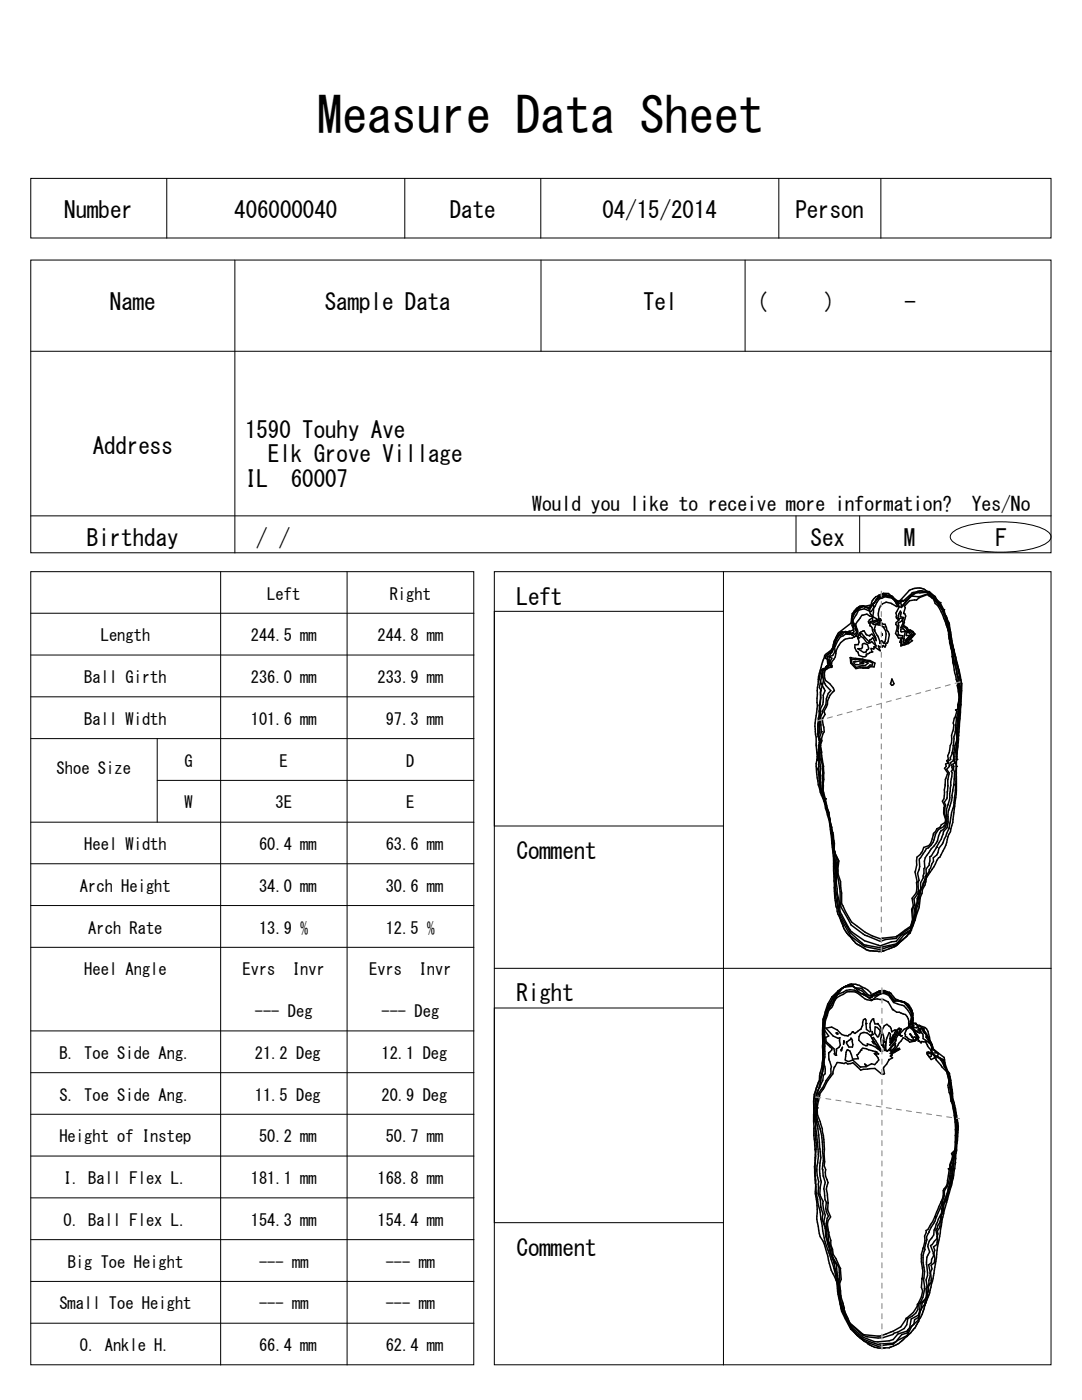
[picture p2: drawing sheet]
<svg xmlns="http://www.w3.org/2000/svg" width="216mm" height="279mm" viewBox="0 0 216 279" stroke-linecap="round" stroke-linejoin="round" font-family="sans-serif">
<path d="M6.1 35.6h203.6v11.9h-203.6zM33.3 35.6v11.9M80.8 35.6v11.9M107.9 35.6v11.9M155.4 35.6v11.9M175.8 35.6v11.9" fill="none" stroke="#000" stroke-width=".2"/>
<g fill="#fff">
<path d="M12.8 39.6h13.7v4.6h-13.7z"/>
<path d="M89.7 39.6h9.2v4.6h-9.2z"/>
<path d="M158.7 39.6h13.7v4.6h-13.7z"/>
<path d="M46.7 39.6h20.6v4.6h-20.6z"/>
<path d="M120.2 39.6h22.9v4.6h-22.9z"/>
</g>
<path d="M6.1 51.9h203.6v58.4h-203.6z" fill-rule="evenodd" fill="#fff"/>
<path d="M6.1 51.9h203.6v58.4h-203.6zM46.9 51.9v58.5M107.9 51.9v18.2M148.7 51.9v18.2M6.1 70.1h203.7M6.1 103h203.7M158.8 103v7.2M171.5 103v7.2" fill="none" stroke="#000" stroke-width=".2"/>
<g fill="#fff">
<path d="M21.9 58h9.2v4.6h-9.2z"/>
<path d="M18.5 86.5h16v4.6h-16z"/>
<path d="M17.4 105h18.2v4.6h-18.2z"/>
<path d="M161.8 105h6.8v4.6h-6.8z"/>
<path d="M180.3 105h20.6v4.6h-20.6z"/>
<path d="M64.8 58h25.2v4.6h-25.2z"/>
</g>
<path d="M190 106.3a10.5 10.5 0 0 1 5.4-1.9 26.5 26.5 0 0 1 12.7 1.1 2.24 2.24 0 0 1 1.6 1.6 2.26 2.26 0 0 1-1.6 1.7 26 26 0 0 1-16.9 0 2.25 2.25 0 0 1-1.6-1.7z" fill="none" stroke="#000" stroke-width=".2"/>
<g fill="#fff">
<path d="M48.9 83.4h32v4.6h-32z"/>
<path d="M48.9 88.3h43.4v4.6h-43.4z"/>
<path d="M48.9 93.1h25.1v4.6h-25.1z"/>
<path d="M51.1 105h9.1v4.6h-9.1z"/>
<path d="M128.3 58h6.9v4.6h-6.9z"/>
<path d="M150.8 58h43.4v4.6h-43.4z"/>
<path d="M106.2 98.7h99.3v3.9h-99.3z"/>
</g>
<path d="M6.1 114.1h88.4v158.3h-88.4z" fill-rule="evenodd" fill="#fff"/>
<g fill="none" stroke="#000" stroke-width=".2">
<path d="M6.1 114.1h88.4v158.3h-88.4zM44 114.1v158.3M69.3 114.1v158.3M6.1 122.4h88.5M6.1 130.7h88.5M6.1 139.1h88.5M6.1 147.4h88.5M31.4 147.4v16.7M31.4 155.7h63.2M6.1 164.1h88.5M6.1 172.4h88.5M6.1 180.7h88.5"/>
<path d="M6.1 189.1h88.5M6.1 205.7h88.5M6.1 214.1h88.5M6.1 222.4h88.5M6.1 230.7h88.5M6.1 239.1h88.5M6.1 247.4h88.5M6.1 255.7h88.5M6.1 264.1h88.5"/>
</g>
<g fill="#fff">
<path d="M77.8 116.8h8.2v3.3h-8.2z"/>
<path d="M53.3 116.8h6.6v3.3h-6.6z"/>
<path d="M20.1 125.1h9.9v3.3h-9.9z"/>
<path d="M16.8 133.5h16.5v3.3h-16.5z"/>
<path d="M16.8 141.8h16.5v3.3h-16.5z"/>
<path d="M11.3 151.6h14.9v3.3h-14.9z"/>
<path d="M36.8 150.2h1.7v3.3h-1.7z"/>
<path d="M36.8 158.5h1.7v3.3h-1.7z"/>
<path d="M16.8 166.8h16.5v3.3h-16.5z"/>
<path d="M16 175.1h18.1v3.3h-18.1z"/>
<path d="M17.6 183.5h14.9v3.3h-14.9z"/>
<path d="M16.8 191.8h16.5v3.3h-16.5z"/>
<path d="M11.9 208.5h26.4v3.3h-26.4z"/>
<path d="M11.9 216.8h26.4v3.3h-26.4z"/>
<path d="M11.9 225.1h26.4v3.3h-26.4z"/>
<path d="M12.7 233.5h24.7v3.3h-24.7z"/>
<path d="M12.7 241.8h24.7v3.3h-24.7z"/>
<path d="M13.5 250.1h23.1v3.3h-23.1z"/>
<path d="M11.9 258.5h26.4v3.3h-26.4z"/>
<path d="M16 266.8h18.1v3.3h-18.1z"/>
<path d="M48.4 191.8h16.5v3.3h-16.5z"/>
<path d="M73.7 191.8h16.5v3.3h-16.5z"/>
<path d="M50 125.1h13.2v3.3h-13.2z"/>
<path d="M75.3 125.1h13.2v3.3h-13.2z"/>
<path d="M50 133.5h13.2v3.3h-13.2z"/>
<path d="M75.3 133.5h13.2v3.3h-13.2z"/>
<path d="M50 141.8h13.2v3.3h-13.2z"/>
<path d="M75.3 141.8h13.2v3.3h-13.2z"/>
<path d="M55.8 150.2h1.6v3.3h-1.6z"/>
<path d="M81.1 150.2h1.6v3.3h-1.6z"/>
<path d="M55 158.5h3.3v3.3h-3.3z"/>
<path d="M81.1 158.5h1.6v3.3h-1.6z"/>
<path d="M50 166.8h13.2v3.3h-13.2z"/>
<path d="M75.3 166.8h13.2v3.3h-13.2z"/>
<path d="M50 175.1h13.2v3.3h-13.2z"/>
<path d="M75.3 175.1h13.2v3.3h-13.2z"/>
<path d="M50 183.5h13.2v3.3h-13.2z"/>
<path d="M75.3 183.5h13.2v3.3h-13.2z"/>
<path d="M50.8 200.2h11.6v3.3h-11.6z"/>
<path d="M76.1 200.2h11.6v3.3h-11.6z"/>
<path d="M49.2 208.5h14.9v3.3h-14.9z"/>
<path d="M74.5 208.5h14.8v3.3h-14.8z"/>
<path d="M49.2 216.8h14.9v3.3h-14.9z"/>
<path d="M74.5 216.8h14.8v3.3h-14.8z"/>
<path d="M50 225.1h13.2v3.3h-13.2z"/>
<path d="M75.3 225.1h13.2v3.3h-13.2z"/>
<path d="M50 233.5h13.2v3.3h-13.2z"/>
<path d="M75.3 233.5h13.2v3.3h-13.2z"/>
<path d="M50 241.8h13.2v3.3h-13.2z"/>
<path d="M75.3 241.8h13.2v3.3h-13.2z"/>
<path d="M51.7 250.1h9.9v3.3h-9.9z"/>
<path d="M77 250.1h9.9v3.3h-9.9z"/>
<path d="M51.7 258.5h9.9v3.3h-9.9z"/>
<path d="M77 258.5h9.9v3.3h-9.9z"/>
<path d="M50 266.8h13.2v3.3h-13.2z"/>
<path d="M75.3 266.8h13.2v3.3h-13.2z"/>
</g>
<path d="M98.6 114.1h111.1v158.3h-111.1z" fill-rule="evenodd" fill="#fff"/>
<path d="M98.6 114.1h111.1v158.3h-111.1zM144.4 114.1v158.3M98.6 193.3h111.2" fill="none" stroke="#000" stroke-width=".2"/>
<g fill="#fff">
<path d="M103.1 116.7h9.1v4.6h-9.1z"/>
<path d="M103.1 195.9h11.4v4.6h-11.4z"/>
<path d="M103.1 167.5h16v4.6h-16z"/>
<path d="M103.1 246.6h16v4.6h-16z"/>
</g>
<path d="M144.4 122h-45.8v42.8h45.8M144.4 201.2h-45.8v42.8h45.8" fill="none" stroke="#000" stroke-width=".2"/>
<g fill="none" stroke="#000" stroke-width=".3">
<path d="M177.9 118.9l.3 .3M177.9 118.9l-1.1 .1a2.54 2.54 0 0 0-2.3 1.3M177.9 118.9l-.8 .1-.5-.2-1.2 .3-.9 1.2M178 119l1.1 .9 .2 1 .6 .3 1.9-2.2a5 5 0 0 0 3.4-.5l1.2 .8 .9 1.3a16.2 16.2 0 0 1 2.1 4l.2 1.2M178.2 119.2l.9 1.7 .3 .3-.6 1.1 .1 1.1 .5 .3-.6 .5-.1 .4 .3 .2v.5l-.3 1.1 .3 .4M183.8 117.9l1.5 .3 .6 1.1 .4 .2 .3 .9a6.1 6.1 0 0 1 1.7 3l1.1 2.9 .9 3.4M183.8 117.9l-1.8 .4-1.8 1.7-.1-.2-1.2 .4-1-.9-1.2-.2-1.2 .4-1.7 2.5-1.3-.5-1.2 .3-1.1 2 .2 1.6-.1 .3-.8 .2-.3 .2-.1 .5-.4-.1-1 .6-1 1.8a4.9 4.9 0 0 0-1.2 3.9l-.7 .3 .1 .3-.8 .3-.1 .8-.5 2.7 .3 .6-.1 .3-.3 5-.2 1.6v1.4M183.8 117.9l1.6 .2M183.8 117.9l-.7 .1-2.1 1.7a2.32 2.32 0 0 0-2 1.4l-.2-.1a3.1 3.1 0 0 0-2.1-.8 2.59 2.59 0 0 0-1.3 3.3l.1 .5 .2 .2h-.5l-.2-.2-.1-.5-1.4-.6-.5-.3-1 .2-1.2 1.7-.1 1.2 .4 .7-.3 .5-.7 .4a3.2 3.2 0 0 0-3.3 3.1 3.5 3.5 0 0 1-1 1.9M185.4 118.1l1.2 .9 1.7 2.7 .2 .9 .3 .5 .1 .7 .4 .7 .3 1.3M185.4 118.1l-2.3 .2-1.2 .3-2 2.4-.3-1.2-.6 .2-1.1-1h-.3a2.03 2.03 0 0 0-2.3-.1l-1.7 2.6M185.4 118.1l.2 .3 1 .7v.3l1 .9"/>
<path d="M164.8 133.6h.1M164.8 133.6l-1.1 4.2v1.6l-.3 1.4 .2 1.7a10.2 10.2 0 0 0-.4 3.6M165.8 132.3h.1M165.8 132.3l.3 .6-1.3 .7M167.1 126.9l-.1 .1a5.6 5.6 0 0 0-.4 3.1l-.4 .7-.8 .3 .6 .3-.5 .9 .5 .9h-1.1v.3l-.5 .2 .3 2.1 .9 .6 .7 .9 .2 .5-.2 .2a3.3 3.3 0 0 0-1.2 2.6l-.7 1.3 .2 .7a2.01 2.01 0 0 0-.2 2.5l.1 1-.6 1.3 .1 .4-.3 1M167.1 126.9l1-.7 1.4 .4 .3-.2 .7 .7 .4-.1 .3 .2 .2 .9-.2 .6h-.6v.5l.3 .8 .3 .1 .2 .7 1.2 .3 .3-.4-.1-.1 1.2-.5M167.1 126.9l-.6 1.2-.4 1.9-.2 .3-.7 .2-.4 .5v.4l.8 .4-.3 .5 .3 .5h-.6l.1 .6-1 .3 .1 .6a3.9 3.9 0 0 0 1.6 3.5 4.2 4.2 0 0 0-1.1 3l-.6 1.1 .1 .3a3 3 0 0 0-.4 2.5l.1 1.4M169.7 131.2h.1M169.7 131.2l3.9 .6 1 .5-.2 .8h-.8l-.3 .3-1.6-.1-.9 .1-1-1.1zM169.9 131.5l2.2 .2 1.5 .3 .5 .3-.1 .5-.4-.1-.5 .5-1.6-.1-.7 .1-.8-.9zM170.1 126.3h.1M170.1 126.3l-.4 .3-.7-.4-1.1-.1-.8 .8"/>
<path d="M170.4 132h1.7l1.1 .3-.5 .5-2-.1-.3-.4zM171.1 121.3l-1 1.2-.3 1.9-2.5 2-.9 1.7a2.45 2.45 0 0 1-1.5 2.4l-.4 .3a22.4 22.4 0 0 0-1.4 10l-.2 1.4a10.2 10.2 0 0 0 0 4.9v1.7l.3 2.6-.2 .1 .2 .1h-.2l.2 .1-.2 .1a17.4 17.4 0 0 0 1.4 8.1 49.3 49.3 0 0 1 1.9 11.7l.2 4.9a13.6 13.6 0 0 0 1 6.4l.9 2.4 .6 1 .8 .8a6.5 6.5 0 0 0 2.9 2.3l.5 .3 .6 .1 1.5 .1 .9-.1 2.8-1.2 2-1.8 .5-.7 .6-1.3 .9-2.9-.1-.7 .4-1 .4-2.5 .5-.9v-.5l.3-.7 .1-.7 .2-.2v-1.3l.6-.8 .1-1.6 .3-.2 1.1-1.7M171.1 121.3a4.6 4.6 0 0 0-1.2 2.2l.4 1.3 .6 .6 .1 .6-.4 .6-.5-.3M171.2 129.5h.7l.2-.3v-.6l.3-.2 .7 .3 .2 .6v.2l-.4 .2-.1 .4-.5 .1zM171.3 127.3l-.1 .2zM171.4 127.3h.1M171.6 132.3h.7zM171.6 126.5l.3-.1 1.5 1.7 .2-.5 .2 .1 .4-.4 .6 1.6-.9-.8-.6 .3-.4-.2-.6-.9-.7-.5zM172.2 120.9h.1M172.2 121l-1.1 .3M173.5 128.3h.1M173.6 121.5a3 3 0 0 1 .8-2l.4-.4 1.5-.7a1.84 1.84 0 0 1 1.9 1.1l.7 1 .2-.1 2.2-2.4a3.1 3.1 0 0 1 4.2 .4 11.7 11.7 0 0 1 3.7 7.4"/>
<path d="M173.6 121.5l.1-.7-1.5 .1-1.2 1a1.76 1.76 0 0 0-.7 2.4l.6 .8a1.7 1.7 0 0 1 0 1.7l.3 .3 .2-.7 1-.5 .5 .8 .6 .2 .5-.4 .8 1.3-.8-2.6-.4-.3v-.4l-.3-.4 .2-.4 .6-.4v.8l.4-.2 1.2-.4 .2 .3-.4 .5M173.6 121.5l-1.3-.5a2.55 2.55 0 0 0-1.8 1.5 2.61 2.61 0 0 0-.3 2.7l.2 .8-.1 .4-1.6-.4-.6 .6a2.05 2.05 0 0 0-1.4 1.8 3.8 3.8 0 0 1-1.3 2 3.1 3.1 0 0 0-.1 2.7l-1.2 .4-.2 .2a3.3 3.3 0 0 0 .5 3.7l.2 .4-.3 1a3.7 3.7 0 0 1-.6 2.7l-.1 2.7a6 6 0 0 1-.4 2.8l.5 1.4-.2 .4 .1 .7-.1 .7M173.7 124.1l.1-.1v.3l-.2-.1zM174 130.1h.1M174.1 124.5l1.2-.7h.3l.1 .2-.3 .3-.6 .3h-.5zM174.5 125.7h.1M174.5 120.3l-.4 .3 .2 .3-.1 2.1-.5-.6-.4-1a2.31 2.31 0 0 0-1.8-.4l-.4 .3M174.5 120.3l-1 .9-1.3-.2M174.5 125.7v.2a4.5 4.5 0 0 1 1.1 2.5h.1M174.8 124.6h.1M174.8 124.6a2.08 2.08 0 0 1 1.5 .5M174.8 124.6l-.3 1.1"/>
<path d="M175.5 124.3h.1M175.5 124.3l1.1 .3 .4 1.3 .5 .8-.3 1.3-.1 .3-.3 .1-.2 .7-.3-.3-.2 .3-.2-.1-.3 .1-.3-.2 .3 1-1.1-.9-.1 .5-.6-.1 .2 .7M175.7 128.4h.1M176 126.4l.1 .4zM176.3 125.1h.1M176.3 125.2a3.1 3.1 0 0 1 .1 3.2l-.5-.6-.2 .6M178 135.5l.4 .9-.5 .4-.2-.4zM179 126.8h.1M179 126.8l.2 .5h.6M179.7 122l.1 .3-.1 .8 .6 .2-.2 .6 .1 .4-.5 1 .6-.2 .5 .2 .3 .5a1.21 1.21 0 0 1 1.3 .8l-1.2 1.5h.2l-1.5 .6 .1-.7h-.2l.3-1.1-.6-.1-.3-.3-.1-.6 .2-1-.1-.6 .7-.4 .3-.6-.9 .1-.1-.1 .1-.7zM179.7 125.6h.6l.3 .4-.7 .1-.2-.1zM179.8 127.3h.1"/>
<path d="M179.8 127.3l-.3 .9h.3l-.1 .7 1.6-.5 .8-.6-.4-.2 .9-1.1a1.46 1.46 0 0 0-1.3-.8 1.02 1.02 0 0 0-1.2-.7l.4-.8-.1-.2a1.71 1.71 0 0 0 .2-1.5l-.3-.1 .3-1.1-.1-.3 1-1.1 1.4-.1 .5-.5 1.6-.6 1.3 .8 1.9 2.5a2.33 2.33 0 0 1 .6 2.3l.3 .2 .8 5.4 .1 1.1M180.6 126h.1M180.6 127.9h.1M180.6 126h.8l.7 .7-1.2 1.4-.6 .2zM181 126.2l.4 .1 .3 .4-1.1 1.2 1-1.1h-.8zM187.6 120.3h.1M187.6 120.3l.7 1.4M188.3 121.7h.1M188.3 121.7l1.2 4.2 .5 2.6M189.2 125.9a15.9 15.9 0 0 0 .9 4.7l1.1 4.5M189.6 125.8l.1 2.3 .5 2.1a6 6 0 0 0 .5 2.9l.4 2M189.6 125.8l.4 2.7"/>
<path d="M190 131.1l.5 3.2 .6 2.1-.1 .4 .2 1a3.9 3.9 0 0 1-.1 2.8v.9l-.4 .2 .2 .2-.7 2.4a4.1 4.1 0 0 1-.3 2.5v1.5l-.3 .5-.2 1.4-.3 .6 .1 .8-.3 .2 .2 .5-.4 .2 .1 .5-.3 .3 .6 1-.1 .3a3.4 3.4 0 0 0-.4 2.2l-.2 .8a3.4 3.4 0 0 1-.4 2.3l.5 .9a4.3 4.3 0 0 0 .2 2.9l-.1 .5-.8 .4-.2 .5-.7 .3-.3 .6-.3 .3-.1 .3a3 3 0 0 1-.9 2.2l-1 .3a3.4 3.4 0 0 1-1.3 2l-.1 1.5-.3 1.4 .4 1.9-.1 .2a3 3 0 0 1-.9 3.2l.2 1.5-.3 .7 .2 2.1-.4 1.3-2.9 2-3.1 .5-1.7-.6-1.4-.7-1.5-1.2a7.3 7.3 0 0 1-2.9-4.1l-.3-.5v-2.1l-.2-2.3a6.5 6.5 0 0 1-.3-4.1 5.9 5.9 0 0 1-.9-3.5l-1.1-6.2-.4-.9-.3-1.8M190 128.5l1.6 6.6a18.2 18.2 0 0 1 .1 5.5l-.5 7.5-.3 2.4M190 131v.1M190 128.5l.3 1.2M190.3 129.7l.4 2.6 .4 .8 .4 2a2.77 2.77 0 0 1 .1 2.4v2.7l-.3 1.7a23.4 23.4 0 0 0-.4 5.8l-.4 1.1-.3 3-.6 .4 .4 .8 .1 .6-.3 .3 .2 .3-.5 4.2a4.1 4.1 0 0 1-.4 2.3 4.1 4.1 0 0 0-.1 2.6 2.59 2.59 0 0 1-1.3 2.5l-.4 1a3.7 3.7 0 0 1-1.5 2.6l-.5 .8a2.79 2.79 0 0 0-.8 2.9l-.1 .3-.2 1.8-.5 1v1.2l-.3 .5-.1 1.5-.8 1.9 .1 1.2-.9 3.1M190.3 129.7l1.1 4.3 .5 2.4v.9M191.1 135.1v.8l.2 .5-.1 .6 .1 1.3a4.9 4.9 0 0 1-.1 2.7 4 4 0 0 1-.4 2.4l-.1 1.3M191.2 135.1a14.9 14.9 0 0 1 .1 5.6l-.1 4.2-.3 3.3v3.4l-.2 .6 .1 .8M191.9 137.8l-.2 3-.2 .8-.5 5.2a6.4 6.4 0 0 1-.3 3l-.3 2 .1 .5-.4 .2a8.7 8.7 0 0 1 .2 4.1M163.2 146.1l-.1 .4 .4 .9M163.2 146.1l.5 1.6a5.1 5.1 0 0 0-.3 2.5M163.4 147.4l.4 2.5v1.8l.4 1.3v1.3a16.1 16.1 0 0 0 .6 6.1 32.9 32.9 0 0 1 1.4 8.7 24.2 24.2 0 0 1 .5 7.4l.4 2.7a8.7 8.7 0 0 0 1.9 5.6l.7 1.3 2.7 2.5 3.2 .5 3.2-.7 1.5-1.8 1.3-.8 .1-.2"/>
<path d="M163.4 150.2v2.8l-.2 .5 .2 .7 .2 2.3M163.5 150.2l.2 2.8a17.2 17.2 0 0 0 .4 5.5l.4 .7 .1 .9M163.5 147.4l.2 .7-.4 .7a5.7 5.7 0 0 0 .2 2.8l-.2 1 .3 3.9M163.6 156.5l.2 1.4M163.6 156.5l1 3.6M163.7 148.8l.2 1.4a27.2 27.2 0 0 1 .4 7.6l.4 1.6M163.7 148.8h.1M163.8 157.9h.1M163.8 157.9l1.3 3.8 .6 2.7M163.9 146.1h.1M163.9 146.1l-.5 1.3M164.7 159.4h.1"/>
<path d="M190.3 156.6h.1M190.3 156.6l-.2 1a11.6 11.6 0 0 1-.9 4.2v2.3a2.19 2.19 0 0 1-.9 1.9l-.5 1.4-.9 1.7M190.6 146.1h.1M190.6 146.1l-.3 1-.3 3.3-.4 .9 .1 .3-.6 .4 .4 .8-.6 .7 .5 .8v.2a4.8 4.8 0 0 0-.3 2.4l-.1 1.1a2.26 2.26 0 0 1-.6 2.1l.3 .6a4.7 4.7 0 0 0 .1 3.1 2.19 2.19 0 0 1-1.6 1.8l-.6 1a3.4 3.4 0 0 1-1.8 2.8l-1.3 2a4.5 4.5 0 0 1-.4 2.9l.3 1.4-.2 .4a3.4 3.4 0 0 1-.8 3.3l.1 1.1-.4 .9 .1 1.9-.5 1.8-2.5 1.7-.4 .5-2.1 .2-1 .4a13.1 13.1 0 0 1-5.9-3.3l-.7-1.3a6.6 6.6 0 0 1-1.5-5.3l-.3-2.3a11.1 11.1 0 0 1-.1-4.1l-.7-1.5-.1-2-.6-3.3M190.7 144.7h.1M190.7 144.7l-.1 1.4M190.8 153h.1M190.8 153l-.3 5.9a11.8 11.8 0 0 1-.7 3.7 10.6 10.6 0 0 1-1.3 4.7 3.5 3.5 0 0 1-1.1 1.9 2.26 2.26 0 0 1-1.2 2l.1 .7-.9 1.7v.3l-.5 .9a5.2 5.2 0 0 1-.8 2.7l-.1 .8-.4 .8a16 16 0 0 1-1 4.6l-1 2.5-.8 .7-2 1.7-1.4 .3-1.7 .6-3.2-.6-2.8-2.1-2.1-3.6-1-4.8v-6.5l-.4-3.4M190.9 151.6h.1M190.9 151l-.1 6.7-.5 4.5a18.2 18.2 0 0 1-1.3 5.4l-.5 1.6-1 1.9-.6 .6a12.4 12.4 0 0 1-2 3.4l-1.9 4.2v1l-.3 1.1a9.1 9.1 0 0 1-.8 3.9l-.1 .1M164.6 160.1l.6 1.9M164.6 160.1h.1"/>
<path d="M164.6 160.1l.5 1.3 .1 .6M165.2 162a30.3 30.3 0 0 1 1 6.5M165.2 162l.8 4.2M166 166.2h.1M166 166.2l.3 1.6a6 6 0 0 0 .6 3.4v5.1l.1 1.8 .4 1.7a9.2 9.2 0 0 0 8.2 9l2.3-.8 .9-.1 1-1.2 1.9-1.1M166.2 168.5h.1M186.9 169.1h.1M166 199h.1M166 199a7.8 7.8 0 0 0-1.4 3.1 7.1 7.1 0 0 0-.5 3.6l.1 4.5M166.2 199.2a11.8 11.8 0 0 0-1.9 8.5l-.1 2.5M166.2 199.2a8 8 0 0 1 2.6-2.4l1.2-.2 .6 .5 1.3 .1 1.5 1.5 1.2 .1a2.08 2.08 0 0 1 3 .3l.7 1 2 .6 .5 .6a4.2 4.2 0 0 1 1.2 2.8l.8 .1 1.3 2.2 .1 .9 1.6 1.2M166.2 199.3l-.7 1.4a6.4 6.4 0 0 0-.9 2.8"/>
<path d="M168.4 197a7.5 7.5 0 0 0-2 2.8l-.7 1M168.4 197l1.5-.1a7.2 7.2 0 0 1 2.9 1.6l1.2 .2a3.6 3.6 0 0 1 3.3-.4l1.1 1.3M168.4 197a6.5 6.5 0 0 0-2.4 2M168.4 197l1.5-.6 1.8 1.9 .6 .1 1.6 1.1 1.1-.2 1.1 .1 1.1 .5 .9 1.6M175.3 197.9l-.9 .4h-.2l-.2 .8a2.46 2.46 0 0 0-1.8-2 3.4 3.4 0 0 0-4.7 .6l-1.3 1.6M175.3 197.9l.8-.2 1.2 .5M175.3 197.9l-1.5 1.2h-.4l-1.1-.6a6 6 0 0 0-2.7-1l-.8 .2-.5 .3a2.63 2.63 0 0 0-2.2 2.1l-.4 .7M176.4 197.7h.1M176.4 197.7l1 .3M176.4 197.7l-1.1 .2M177.3 198.2l1.1 1.4M177.3 198.2l1.1 1.7 .5-.2 .7 .2"/>
<path d="M177.3 198.2a2.24 2.24 0 0 0-2.4 .6l-.8 .8a2.2 2.2 0 0 1-2.1-.7 2.62 2.62 0 0 0-3.8-.4 2.67 2.67 0 0 0-2 2.2l-1 1.1-.6 1.7M177.4 198h.1M177.5 198l.3 .2a2.79 2.79 0 0 0 2.2 1.7l.5 .1M178.4 199.6l1.1 .1 1.1 .4 .8 .8 .6 1.1M178.4 199.6l1.2 .3M179.6 199.9l.9 .3M179.6 199.9l.9 .1M181.7 185.6h.1M164.2 211.5a10.8 10.8 0 0 1-1.2 5.5 10.2 10.2 0 0 0-.5 5.8l.5 3.8a19.2 19.2 0 0 1 0 6.8l.1 1.2 .3 1.2-.1 .5a7.7 7.7 0 0 0 .4 3.3l.1 1.4 .4 1.3a4.2 4.2 0 0 0 .5 2.9M164.2 211.5l-.2 1.4-.5 1.8v.9a9.9 9.9 0 0 0-1.1 5.5v5.5l.2 2.9a9.4 9.4 0 0 1-.1 3.3l.4 5.3M164.2 210.2l.1 1.8 .4 1.4-.1 .9-.3 .3-.1 1-.6 1.4a5 5 0 0 0-1 3.4l.1 2.1 .5 2.3 .3 3.2a16.1 16.1 0 0 1 0 5.4l.1 .8a6.3 6.3 0 0 1 .1 3 2.96 2.96 0 0 0 .6 2.6 5.7 5.7 0 0 0 .4 2.7 2.81 2.81 0 0 0 .3 3v1.6l.6 1.7a6.6 6.6 0 0 0 1.3 3.6l.5 4.4a10.3 10.3 0 0 0 1 5.2l1.2 2.6 .5 .5a6.8 6.8 0 0 0 8.1 2.2l1-1.1 1.8-.6 .5-.5 .3-1.9 1.5-.7 .2-.5 .1-1.8 1-1 .3-.7-.1-1.4 .2-.3-.2-1.4a4.8 4.8 0 0 0 .1-3.1 3.2 3.2 0 0 1 .6-2.4 2.2 2.2 0 0 1 .4-2.8l.4-.6a10.8 10.8 0 0 1 1.6-4.4l.2-1.9 .3-.4 .5-1.5a14.1 14.1 0 0 0 1-5.4l.6-2.2M164.2 210.2v1.3"/>
<path d="M164.3 204.9v.4l1.1 1.5-.6 .3v.8l1.6 1.4 .2 .9-.1 .1 .2 .3h.2v-1.2l.5-.4 .3-.4-.2-.9 .1-.6-.3 .1-1.1-.4-1.4-1.6 1.1-.2 1.2 .6a2.33 2.33 0 0 0 2.1 1.2l.9-.8M164.5 203.5v2.5a29 29 0 0 1-1.1 11.2l-.5 1.8-.1 3.7a17.9 17.9 0 0 0 .1 5.5l-.3 2.8v4.5l.2 .9a8.1 8.1 0 0 0 .2 3.5l.1 1.4a15.5 15.5 0 0 0 .6 5.5 11.8 11.8 0 0 1 1.6 4.7l.2 .6a10.4 10.4 0 0 0 1.3 3.3l.5 1.5a25.1 25.1 0 0 1 1.4 5.9l.3 .6a10.4 10.4 0 0 0 2.9 3.9l.4 .2M164.6 203.4l-.1 .1M164.6 203.5l-.3 1.4M165.7 200.8l-.5 .5a10.7 10.7 0 0 0-.8 6.4l1.6 1.5v.3l-.6 .6v.2a5.1 5.1 0 0 0 .5 2.6l-.1 .4v1l-1 1.3-.7 1.5a3.3 3.3 0 0 0-1 2.7 11.1 11.1 0 0 0 .1 4.1M165.7 200.8l-.6 1.5a9.4 9.4 0 0 0-.5 4.7l-.4 4.5M166.8 206.2h.3l.1 .1zM168.1 209l-.2 .7-.1-.2zM168.4 207.7v.3l-.1 .4zM168.9 207.9l.8-.4 .1-.3 .3 .5v1.3h-.7l-.5-.8zM170.1 206h.1M171.8 209.6h.1"/>
<path d="M171.8 209.6l-.6 .8-.2 .1 .3 .8-1.2 .1-.2-.9a.96 .96 0 0 0-.8-1l-.3 .5-.1 1.5 .5 .3 .9-.3 1.6 1.5 1.1-.1-.2-.6 .5 .4 .8-.4 .6 .2 .8-1-.5-1-.2-.2M171.8 209.6l.3-.4h.2l2.4 .7M172.8 204.3h.1M174 207.2l.3-.1 1.6 2.7-1.4-1.8zM174 207.9l.5 .4zM174.1 206.5h.1M174.1 206.5l-.1-.6 .1 .5-.4 .2a1.38 1.38 0 0 0-2-.3l-.3 .6v.7l.8 .8 .6 .3h.3v-.4a5.9 5.9 0 0 1 2.7 1.5M174.1 206.5l-.4 .3 .7 1.2 1.4 1.8M174.5 210.2l.1 .1zM174.6 204.9l.4 .2 .6 .5v.2l-.3 1.1h-.2l-.6-.7zM174.8 209.9h.1M174.8 209.9l.5 .5-.7-.1"/>
<path d="M175.8 209.8h.1M175.9 209.8h.1M176 205.9l.3 .8 .1 1.3 .4-.1-.1 1.7h-.2l-.3-1.9-.3-.2v1.1a6.4 6.4 0 0 1 .1-2.7zM176.1 208.5l.2 .5zM176.3 209h.1M177.4 206.1l.3 .3-.1 1.7a3 3 0 0 0 .9-2.1l.8-.6 .3 .2-.9 1.9h.1l-.1 .3-1.6 2-.4-.2a5.8 5.8 0 0 1 .7-3.5zM177.6 209.6h.1M177.6 209.6l.3-.6 .8-.8a1.32 1.32 0 0 1-1 1.5M177.6 209.6l.1 .1M177.6 207.3h.1M177.6 210.2l.9-.6 .7-.2v.1zM177.7 209.7h.1"/>
<path d="M177.9 209.9h.1M177.9 209.9l.6-.4 1-.3v.2l-1.2 .7M178 205.9h-.1a1.53 1.53 0 0 0-.9-1.5l-.6 .3-.5 1-.3-.8-.4-.6h-.6l-.3-1a1.5 1.5 0 0 0-.7 1.7l.1 .8-.2 .1-.6-.5-.1-1.8-.2-.3-.3 .2-.2 1.1a2.87 2.87 0 0 1-1.5 1.6l-.5-.2M178 205.9l.6-.4 .1 .2 .7-.5 .5 .2-.6 1v.1l.5 .2M178 205.9h.1M178.1 201.5h.1M178.1 201.5l.8 .5h.6l.7 .4a1.7 1.7 0 0 1 1.1 1.9l.5 .9 1 1.2 .5 .9-.1 .5 .3-.1 .3 .4 .1-.2h.8M178.3 206.5l-.5 1.2v-.4zM178.3 210.1h.1M178.3 210.1l-.4 .4 .1 .2h-.3l.4 .4-.8 .4-.4 .9-.6 .7 .2 1.2-.4 .1-1.5-1.2-2.3 .2-.6 .2-1.5-1.5-1 .2-.5-.3-.3 .3-1.4-.3-.5 .9-.3 1.4-1 1.3-.7 1.4a3.3 3.3 0 0 0-1.2 2.8l-.2 1.3M178.6 209.7h.1M179 205.9l.2 .1-.2 .2a5.5 5.5 0 0 1-1.5 2.4l1.3-2.4z"/>
<path d="M179.8 206.7h.1M180.5 200.2h.1M180.5 200l.2 .1a2.89 2.89 0 0 1 1.3 2l-.1 .8 .2 .5-.2 .6M180.5 200.2a4.4 4.4 0 0 1 1.4 1.9l-.2 2-.4 .4v.4M180.6 200.1l.6 .9a4.1 4.1 0 0 1 1 2.6h-.1a1.36 1.36 0 0 1-.2 1.4l.6 .6M181.3 204.9h.1M181.3 204.9l-.9 .5-.9 .9 .3 .4M181.6 206.4h.1M181.6 206.4l.5 .6zM181.7 204.2h.1M181.9 204l-.4 .6v.4a1.65 1.65 0 0 0-.9 1.8l.5 .4a1.74 1.74 0 0 0 1.4 .4l.4-.5M181.9 204h.1"/>
<path d="M182 202l.2 .2v1M182.1 204.9h.1M182.1 204.9l.2-.3zM182.2 203.1l-.2 1.5v-.4l2.6 .9a2.65 2.65 0 0 1 .9 1.9l.1 .7 .6 1.6 2.2 1.7 .1 .5a5.5 5.5 0 0 0 .9 2.6l.6 3.4 .2 1.9 .3 1.2a17.8 17.8 0 0 1 .4 8.3l-.2 3.1-.2 1.3h-.1l-.2 1.9a78.9 78.9 0 0 0-3.3 15.8 37.2 37.2 0 0 1-1.8 8l-1 3.1-.6 1.1a7.5 7.5 0 0 1-2.1 3l-2.1 1.9-1.8 .9h-.9a4.1 4.1 0 0 1-3.8-1.2l-.5-.3M182.2 207.2l.3-.3 .4 .2-.4 .6-.3-.1zM182.5 205.6l.6 .4 .1-.7 1.2-.1v.8l.9 1.1 .5 1.4M182.5 205.6l-.3-.5h.6l.6-.4a2.65 2.65 0 0 1 1.4 2.3M182.5 205.6l-.2-.1 .3 .9 .4 .6-.1 .1M184.7 207.9h.1M184.7 207.9l.4 .8 .7 .9 .1 .6 .2 .2M184.8 207h.1M184.8 207l.5 .8a2.9 2.9 0 0 1 .9 1.6l.7 .7-.9 .1v.2l2 1.1 .5 1"/>
<path d="M185 210.2l.2-.1 .7 .3-.1 .4-.3 .1zM185.8 208.5h.1M185.8 208.5l.1 1.3M185.8 208.5v.1a1.87 1.87 0 0 0 1.1 1.4l.3 .3-.1 .4 .8 1 .6 1.2a4.5 4.5 0 0 1 1 2.7M185.9 209.8l.2-.4-.2-1-.6-.9-.3-.9-.9-.9v-.3h-.5l-.1 .4 .3 .3-.3 .1-.8-.5v.3l.6 1.1-.3 .4-.5 .3-1 .2-1.3-.9-1.3 1.9-1 .9M185.9 209.8v.3l-.6-.2-.3 .1v.4l.8 1.1 .6-.3 .1-.4 1.8 .7 .1 .8-.1 .4 .3 .4 .8 2.5M185.9 209.8l.2 .6M186.1 210.4l.5 .5 .2 .6 1.1 1.4 1.5 1.4 .2 2M186.1 210.4l2.1 1.1 .4 1.4M188.6 212.9l.5 1.4 .3 1.3M188.6 212.9a4.9 4.9 0 0 1 .8 2.7l.2 .7M189.3 214.3h.1"/>
<path d="M189.4 215.6a3.1 3.1 0 0 0 .2 2.8l.1 1.4 .8 1.3M189.4 215.6l.5 4.2M189.5 215.6h.1M189.5 215.6l.2 1.1 .2 3.1M189.6 216.3l.3 3 .5 1.8M189.6 216.3l.3 3.5M189.9 219.8l.3 1.5a29.2 29.2 0 0 1 .4 8.1M189.9 219.8l.5 1.3M189.9 219.8l.6 1.3M162.9 238.1h.1M162.9 238.1l.8 3.8 .1 1.4a31.4 31.4 0 0 0 2 8l.7 1.9 .4 2.2 .3 2.9 .7 3.4 1.9 3.6 2.5 2.2M163.1 221.1h.1"/>
<path d="M163.1 221.1a4 4 0 0 0 .6 2.8 19.9 19.9 0 0 1 .8 6.8v2l.3 .7a3.3 3.3 0 0 0 .4 2.6 3.3 3.3 0 0 0-.1 2.6l.2 1.4a3.1 3.1 0 0 0 .4 2.9 2.81 2.81 0 0 0-.3 3.1l.4 1.6v.9l.3 .8 .1 1 .6 .9a5.3 5.3 0 0 1 .7 5l.2 1.4a9.5 9.5 0 0 0 4.4 8.6l.2 .2 3.3 .3 2.2-.9a4 4 0 0 0 3-2.7 5 5 0 0 0 2.4-2.9l.7-1.4 .2-1.2-.2-.7v-1.7a5.7 5.7 0 0 0 0-3.4 7.2 7.2 0 0 1 .4-2.9l.3-1.3-.1-.9 .3-.7v-.4l.4-.2 1.3-2.5M163.2 223.9h.1M163.2 223.9a15 15 0 0 1 .9 6 7.8 7.8 0 0 1 0 3.4l.1 .1a5.4 5.4 0 0 0 .5 2.6l-.3 1.3 .2 2.1 .3 .5a3.6 3.6 0 0 0 .4 2.8 2.83 2.83 0 0 0 0 3.1 5.7 5.7 0 0 0 .6 3.3 5.4 5.4 0 0 0 1.5 3.8l.2 4.4a8 8 0 0 0 1.3 5.4l.7 1.5 1.9 1.7a5.1 5.1 0 0 0 4.7 1.1l2-.7 .2-.2a2.81 2.81 0 0 0 2.7-3 2.83 2.83 0 0 0 2.2-2.8 4.5 4.5 0 0 0 1.2-3.5l-.2-1.5a5.5 5.5 0 0 0-.1-3.3v-1.5l.4-1.1-.1-.3 .5-1.7-.1-.5a46.6 46.6 0 0 0 3.4-7.9l.2-.4-.1-.8a8.9 8.9 0 0 0 1.3-5.2l.5-1.9-.1-.3 .5-.6 .1-.4M190.4 221.1a21 21 0 0 1 .3 6.3l-.1 2M190.4 221.1l.3 1.4M190.5 230.7h.1M190.5 221.2l.5 2.7M190.5 221.1l.2 1.4M190.6 229.4h.1M190.6 229.4l-.5 3.3 .1 .9a8.6 8.6 0 0 1-1 4.2v.3a8.8 8.8 0 0 0-1.1 3.8l-.4 .8-.1 1a2.19 2.19 0 0 1-.6 2l.2 .6-.2 .5-.1 1.6-.6 .4 .2 .7-.1 .6 .2 1.2-.2 .7-.6 .5 .2 .7-.3 .7a3.2 3.2 0 0 1-.4 2.9v.9l-.4 .7-.1 1.4-1.1 1.6a3.4 3.4 0 0 1-1.8 3.2l-.9 1.9-2 1-.8 .8-3 .4-2.9-1.2M190.6 229.4l-.8 6.4-.6 1.6-.1 1.1a2.59 2.59 0 0 1-.9 2l-.4 2a2.47 2.47 0 0 1-.6 2l-.2 .7-.3 .3 .3 1.6-1 1.3-.3 .2 .6 1.5v.5l-.4 .7-.1 .7-.5 .4a4.5 4.5 0 0 1 0 3.1l.1 .7-.4 .8 .1 1.6-.2 .6-.9 .9-.1 1.2-.4 .5-.2 1.1-.8 .5-.2 .9-.8 .7-.5 1-1.1 .4-1.1 1.4-.5 .3-3.1 .2-3-1.1-2.5-2.3a14.4 14.4 0 0 1-2.5-9l-.8-3.9M190.6 229.4l-.1 1.3"/>
<path d="M190.7 229.4h.1M190.7 222.5l.3 2.8-.4 4.1M190.7 222.5l.3 1.4M190.8 226.6l-.1 2.8-.8 .8 .2 .5-.6 1.8v.6l-.3 .2 .2 .1-.6 3.3a2.12 2.12 0 0 0-.6 2.1l-1.7 4.1M190.9 226.6l-.2 2.8M191 223.9a4.4 4.4 0 0 1-.2 2.7M191 223.9l.1 1.4-.2 1.3M164.7 245.2h.1M164.7 245.2l.1 1.6 .9 3.3 .7 1.9M166.4 252h.1M186.5 242.9h.1M170.2 265.4l.1 .2"/>
</g>
<path d="M191.6 136.1l-29.3 8M175.9 190.1v-73.1M162.8 218.9l28.7 4.4M176 269.3v-73.1" fill="none" stroke="#fff" stroke-width=".2" stroke-dasharray="1 1 1 1 1 1 1 1"/>
<path d="M191.6 136.1l-29.3 8M175.9 190.1v-73.1M162.8 218.9l28.7 4.4M176 269.3v-73.1" fill="none" stroke="#808080" stroke-width=".2" stroke-dasharray="1 1 1 1 1 1 1 1"/>
<text font-size="9.9" x="63.4" y="26.6">Measure Data Sheet</text>
<g font-size="4.6">
<text x="12.8" y="43.6">Number</text>
<text x="46.7" y="43.6">406000040</text>
<text x="89.7" y="43.6">Date</text>
<text x="120.2" y="43.6">04/15/2014</text>
<text x="158.7" y="43.6">Person</text>
<text x="21.9" y="61.9">Name</text>
<text x="64.8" y="61.9">Sample Data</text>
<text x="128.3" y="61.9">Tel</text>
<text x="150.8" y="61.9">(</text>
<text x="164.5" y="61.9">)</text>
<text x="180.5" y="61.9">-</text>
<text x="48.9" y="87.4">1590 Touhy Ave</text>
<text x="18.5" y="90.5">Address</text>
<text x="53.5" y="92.2">Elk Grove Village</text>
<text x="48.9" y="97.1">IL</text>
<text x="58" y="97.1">60007</text>
<text x="17.4" y="109">Birthday</text>
<text x="51.1" y="109">/ /</text>
<text x="161.8" y="109">Sex</text>
<text x="180.3" y="109">M</text>
<text x="198.6" y="109">F</text>
<text x="103.1" y="120.7">Left</text>
<text x="103.1" y="171.5">Comment</text>
<text x="103.1" y="199.9">Right</text>
<text x="103.1" y="250.6">Comment</text>
</g>
<g font-size="3.9">
<text x="106.2" y="102.1">Would you like to receive more information?</text>
<text x="193.9" y="102.1">Yes/No</text>
</g>
<g font-size="3.3">
<text x="53.3" y="119.7">Left</text>
<text x="77.8" y="119.7">Right</text>
<text x="20.1" y="128">Length</text>
<text x="50" y="128">244.5 mm</text>
<text x="75.3" y="128">244.8 mm</text>
<text x="16.8" y="136.3">Ball Girth</text>
<text x="50" y="136.3">236.0 mm</text>
<text x="75.3" y="136.3">233.9 mm</text>
<text x="16.8" y="144.7">Ball Width</text>
<text x="50" y="144.7">101.6 mm</text>
<text x="77" y="144.7">97.3 mm</text>
<text x="11.3" y="154.4">Shoe Size</text>
<text x="36.8" y="153">G</text>
<text x="55.8" y="153">E</text>
<text x="81.1" y="153">D</text>
<text x="36.8" y="161.3">W</text>
<text x="55" y="161.3">3E</text>
<text x="81.1" y="161.3">E</text>
<text x="16.8" y="169.7">Heel Width</text>
<text x="51.7" y="169.7">60.4 mm</text>
<text x="77" y="169.7">63.6 mm</text>
<text x="16" y="178">Arch Height</text>
<text x="51.7" y="178">34.0 mm</text>
<text x="77" y="178">30.6 mm</text>
<text x="17.6" y="186.3">Arch Rate</text>
<text x="51.7" y="186.3">13.9 %</text>
<text x="77" y="186.3">12.5 %</text>
<text x="16.8" y="194.6">Heel Angle</text>
<text x="48.4" y="194.6">Evrs</text>
<text x="58.3" y="194.6">Invr</text>
<text x="73.7" y="194.6">Evrs</text>
<text x="83.5" y="194.6">Invr</text>
<text x="50.8" y="203">--- Deg</text>
<text x="76.1" y="203">--- Deg</text>
<text x="11.9" y="211.3">B. Toe Side Ang.</text>
<text x="50.8" y="211.3">21.2 Deg</text>
<text x="76.1" y="211.3">12.1 Deg</text>
<text x="11.9" y="219.7">S. Toe Side Ang.</text>
<text x="50.8" y="219.7">11.5 Deg</text>
<text x="76.1" y="219.7">20.9 Deg</text>
<text x="11.9" y="228">Height of Instep</text>
<text x="51.7" y="228">50.2 mm</text>
<text x="77" y="228">50.7 mm</text>
<text x="12.7" y="236.3">I. Ball Flex L.</text>
<text x="50" y="236.3">181.1 mm</text>
<text x="75.3" y="236.3">168.8 mm</text>
<text x="12.7" y="244.6">O. Ball Flex L.</text>
<text x="50" y="244.6">154.3 mm</text>
<text x="75.3" y="244.6">154.4 mm</text>
<text x="13.5" y="253">Big Toe Height</text>
<text x="51.7" y="253">--- mm</text>
<text x="77" y="253">--- mm</text>
<text x="11.9" y="261.3">Small Toe Height</text>
<text x="51.7" y="261.3">--- mm</text>
<text x="77" y="261.3">--- mm</text>
<text x="16" y="269.7">O. Ankle H.</text>
<text x="51.7" y="269.7">66.4 mm</text>
<text x="77" y="269.7">62.4 mm</text>
</g>
</svg>
